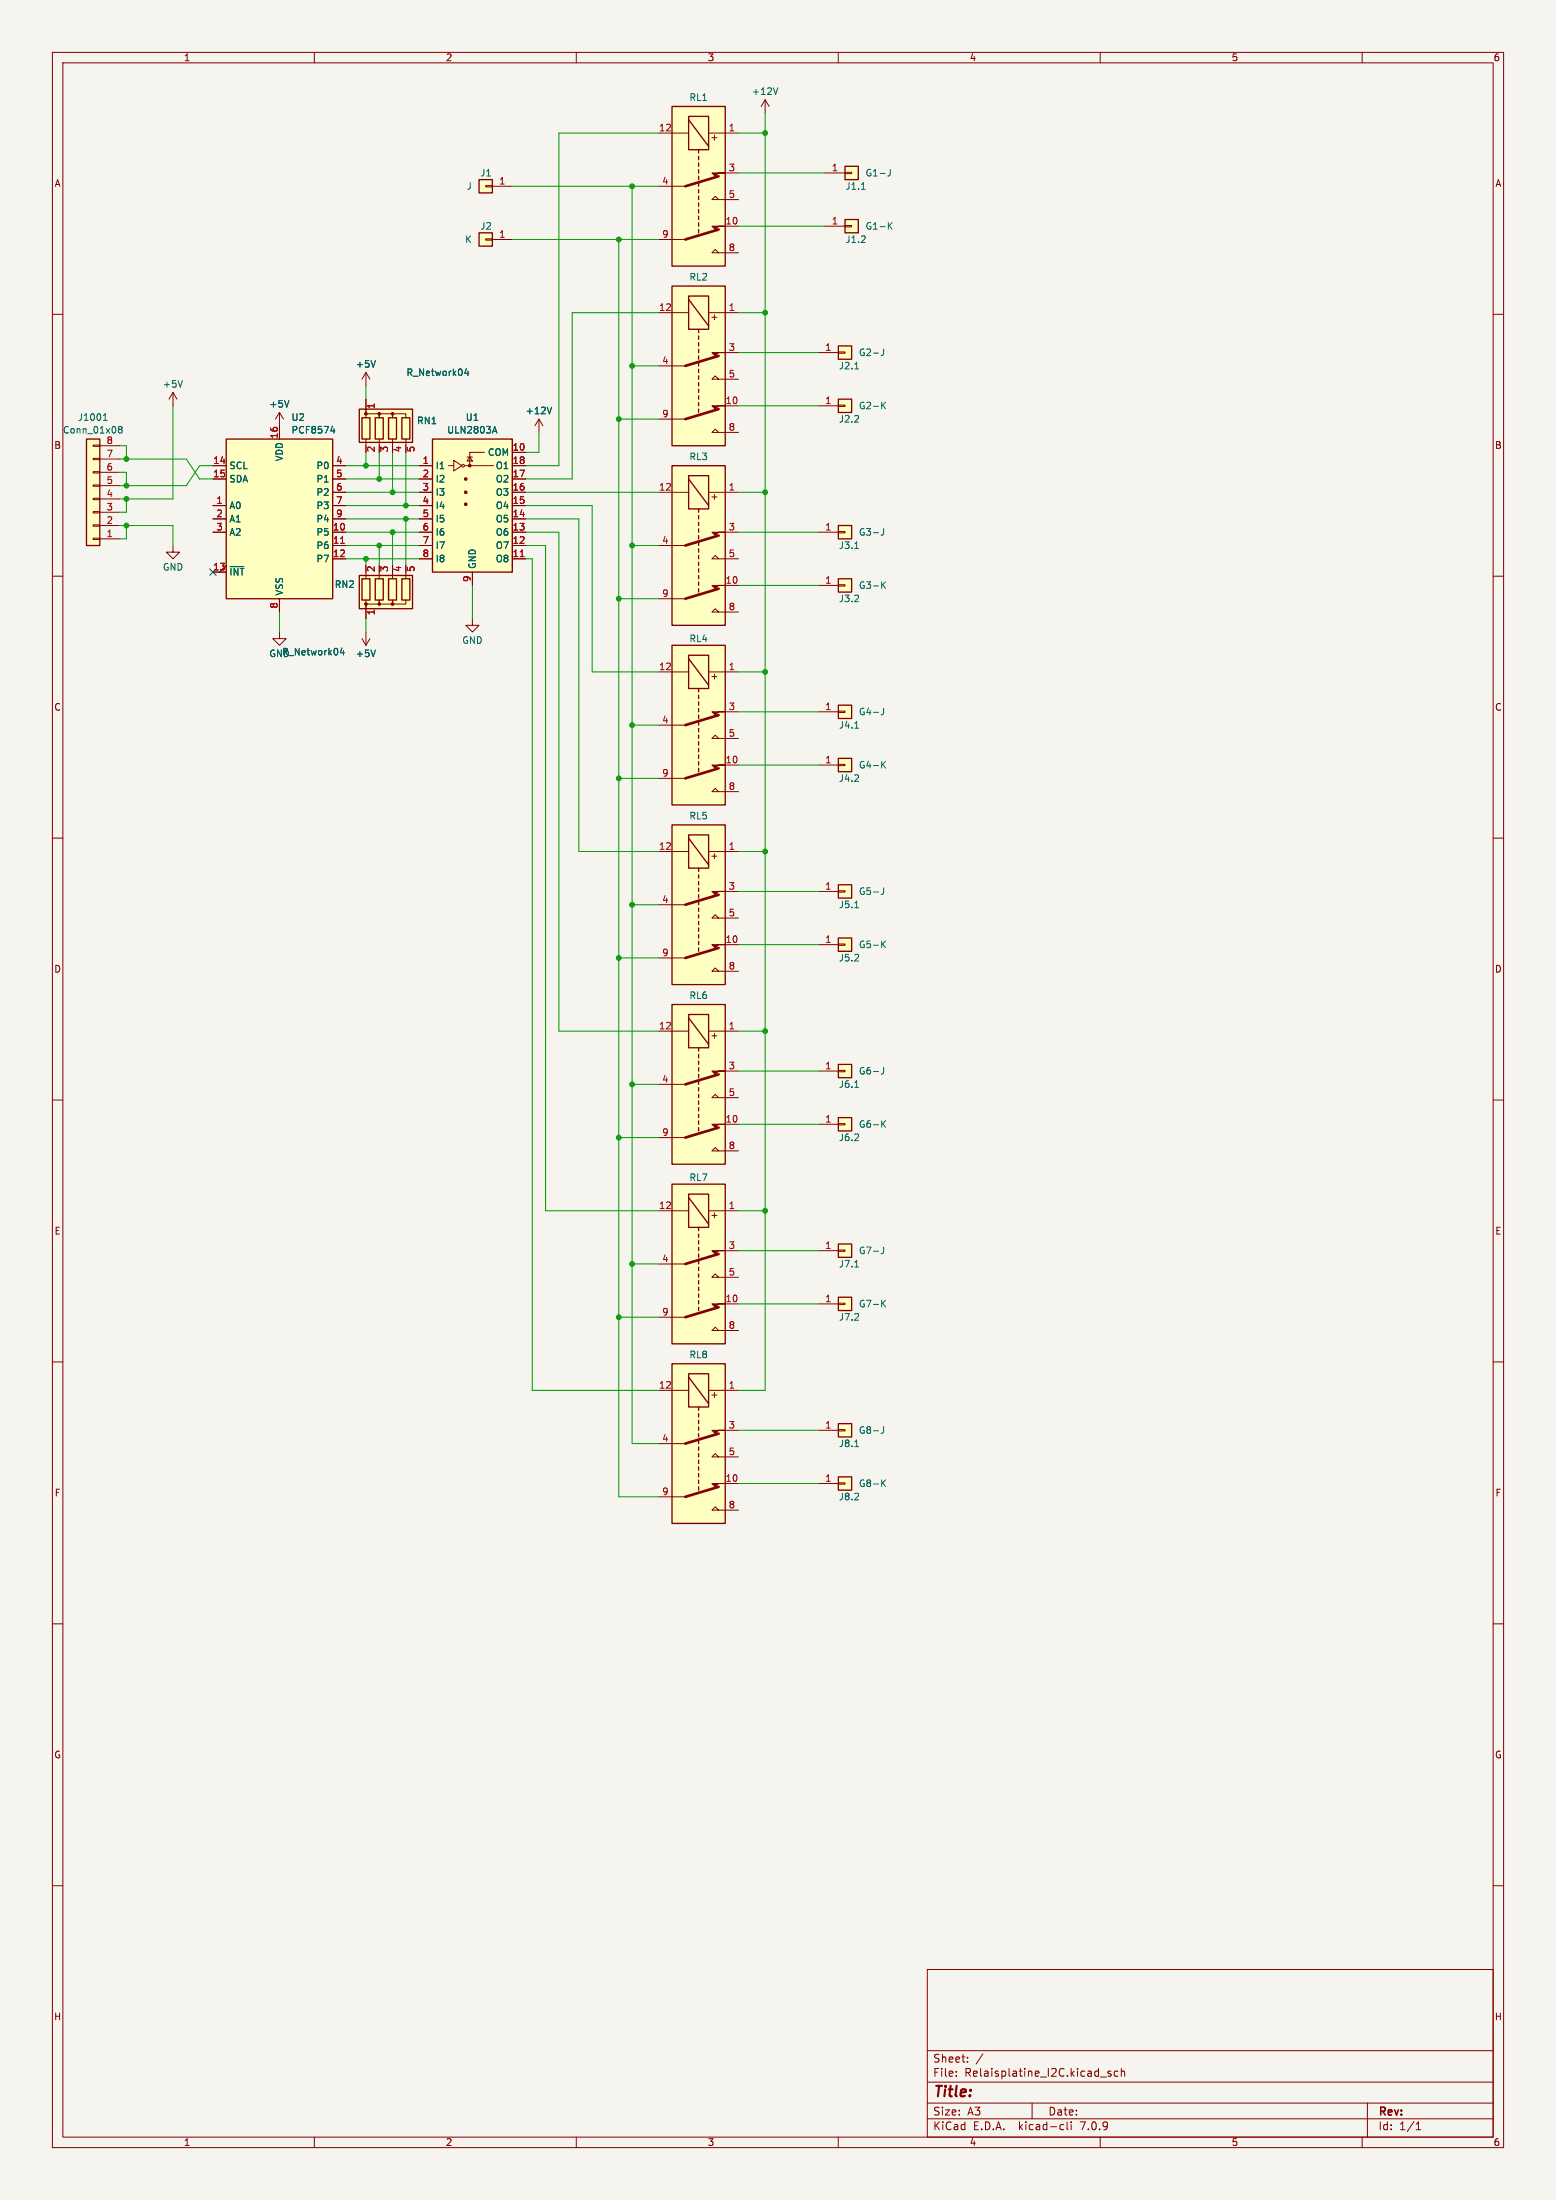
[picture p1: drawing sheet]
<svg xmlns="http://www.w3.org/2000/svg" width="297mm" height="420mm" viewBox="0 0 297 420" stroke-linecap="round" stroke-linejoin="round" font-family="sans-serif">
<path d="M0 0h297v420h-297z" fill="#f5f4ef" stroke="#f5f4ef" stroke-width=".19"/>
<g fill="none" stroke="#840000" stroke-width=".19">
<path d="M10 10h277v400h-277zM12 12h273v396h-273zM60 10v2M110 10v2M146 19.1l-.7 1.2M146 19.1v2.5M146 19.1l.8 1.2M160 10v2M210 10v2M260 10v2M92.7 35.4h1.3v.3h-1.3zM94 35.6h3.8"/>
<path d="M125.7 25.4h5.7M125.7 35.6h5.1M135.3 25.4h5.7M137.2 38.1l-.7-.6-.6 .6h5.1M138.4 33h2.6M157.5 33h3.8M161.3 32.9h1.3v.2h-1.3zM10 60h2M92.7 45.6h1.3v.2h-1.3zM94 45.7h3.8M125.7 45.7h5.1M125.7 59.7h5.7"/>
<path d="M135.3 59.7h5.7M137.2 48.3l-.7-.7-.6 .7h5.1M138.4 43.2h2.6M157.5 43.2h3.8M161.3 43.1h1.3v.2h-1.3zM285 60h2M33 74.9l-.7 1.3M33 74.9v2.6M33 74.9l.8 1.3M53.3 78.7l-.7 1.3M53.3 78.7v5.1M53.3 78.7l.8 1.3"/>
<path d="M69.8 79.8v-.8h2.6v.8v-.8h2.5v.8v-.8h2.6v.8M69.8 71.1v2.6M69.8 76.2v2.5M69.8 71.1l-.7 1.3M69.8 71.1l.8 1.3M125.7 69.9h5.1M137.2 72.4l-.7-.6-.6 .6h5.1M138.4 67.3h2.6M138.4 77.5h2.6M156.2 67.3h3.8M156.2 77.5h3.8M160 67.2h1.3v.2h-1.3z"/>
<path d="M160 77.3h1.3v.3h-1.3zM17.8 85h1.2v.2h-1.2zM17.8 87.5h1.2v.3h-1.2zM17.8 90h1.2v.3h-1.2zM17.8 92.6h1.2v.2h-1.2zM17.8 95.1h1.2v.3h-1.2zM17.8 97.7h1.2v.2h-1.2zM19 97.8h3.9M19 95.3h3.9M19 92.7h3.9M19 90.2h3.9M19 87.6h3.9"/>
<path d="M19 85.1h3.9M40.6 96.5h2.6M40.6 88.9h2.6M40.6 91.4h2.6M40.6 99.1h2.6M63.5 96.5h2.5M63.5 88.9h2.5M63.5 91.4h2.5M63.5 99.1h2.5M63.5 94h2.5M69.8 83.8v2.6M72.4 83.8v1.3"/>
<path d="M74.9 83.8v1.3M77.5 83.8v1.3M80 96.5h2.5M80 88.9h2.5M80 91.4h2.5M80 99.1h2.5M80 94h2.5M85.6 88.9h1M86.6 87.9l1.5 1-1.5 1zM88.6 88.9h5.6M89.2 87.2h1M89.7 87.2l.5 .8h-1z"/>
<path d="M92.5 86.4h-2.8v2.5M97.8 96.5h2.5M97.8 88.9h2.5M97.8 91.4h2.5M97.8 99.1h2.5M97.8 94h2.5M97.8 86.4h2.5M102.9 80l-.8 1.3M102.9 80v2.6M102.9 80l.7 1.3M125.7 94h5.7M125.7 80h5.1"/>
<path d="M135.3 94h5.7M137.2 82.6l-.7-.7-.6 .7h5.1M10 110h2M17.8 100.2h1.2v.3h-1.2zM17.8 102.7h1.2v.3h-1.2zM19 102.9h3.9M19 100.3h3.9M33 104.1v1.3h1.3l-1.3 1.3-1.3-1.3h1.3M40.6 101.6h2.6M40.6 109.2h2.6M43.2 108l-1.3 1.2M53.3 114.3v2.5"/>
<path d="M63.5 101.6h2.5M63.5 104.1h2.5M63.5 106.7h2.5M69.8 114.6v.7h2.6v-.7v.7h2.5v-.7v.7h2.6v-.7M69.8 108v2.5M69.8 115.6v2.5M72.4 109.2v1.3M74.9 109.2v1.3M77.5 109.2v1.3M80 101.6h2.5M80 104.1h2.5M80 106.7h2.5"/>
<path d="M90.2 118.1v1.3h1.2l-1.2 1.3-1.3-1.3h1.3M90.2 109.2v2.6M97.8 101.6h2.5M97.8 104.1h2.5M97.8 106.7h2.5M125.7 104.1h5.1M125.7 114.3h5.1M137.2 106.7l-.7-.7-.6 .7h5.1M137.2 116.8l-.7-.6-.6 .6h5.1M138.4 101.6h2.6M138.4 111.8h2.6M156.2 101.6h3.8"/>
<path d="M156.2 111.8h3.8M160 101.5h1.3v.2h-1.3zM160 111.6h1.3v.3h-1.3zM285 110h2M53.3 120.7v1.2h1.3l-1.3 1.3-1.2-1.3h1.2M69.1 121.9l.7 1.3M69.8 120.7v2.5M70.6 121.9l-.8 1.3M125.7 128.3h5.7M125.7 138.4h5.1M135.3 128.3h5.7M138.4 135.9h2.6"/>
<path d="M156.2 135.9h3.8M160 135.8h1.3v.2h-1.3zM10 160h2M125.7 148.6h5.1M137.2 141l-.7-.7-.6 .7h5.1M137.2 151.1l-.7-.6-.6 .6h5.1M138.4 146.1h2.6M156.2 146.1h3.8M160 145.9h1.3v.3h-1.3zM285 160h2M125.7 162.6h5.7M125.7 172.7h5.1"/>
<path d="M135.3 162.6h5.7M137.2 175.3l-.7-.7-.6 .7h5.1M138.4 170.2h2.6M156.2 170.2h3.8M160 170.1h1.3v.2h-1.3zM125.7 182.9h5.1M125.7 196.9h5.7M135.3 196.9h5.7M137.2 185.4l-.7-.6-.6 .6h5.1M138.4 180.3h2.6M156.2 180.3h3.8M160 180.2h1.3v.3h-1.3z"/>
<path d="M10 210h2M125.7 207h5.1M125.7 217.2h5.1M137.2 209.6l-.7-.7-.6 .7h5.1M137.2 219.7l-.7-.6-.6 .6h5.1M138.4 214.6h2.6M138.4 204.5h2.6M156.2 214.6h3.8M156.2 204.5h3.8M160 214.5h1.3v.3h-1.3zM160 204.3h1.3v.3h-1.3zM285 210h2"/>
<path d="M125.7 231.1h5.7M135.3 231.1h5.7M138.4 238.8h2.6M156.2 238.8h3.8M160 238.6h1.3v.3h-1.3zM10 260h2M125.7 241.3h5.1M125.7 251.5h5.1M137.2 243.8l-.7-.6-.6 .6h5.1M137.2 254l-.7-.6-.6 .6h5.1M138.4 248.9h2.6M156.2 248.9h3.8"/>
<path d="M160 248.8h1.3v.2h-1.3zM285 260h2M125.7 265.4h5.7M125.7 275.6h5.1M135.3 265.4h5.7M137.2 278.1l-.7-.6-.6 .6h5.1M138.4 273.1h2.6M156.2 273.1h3.8M160 272.9h1.3v.3h-1.3zM125.7 285.8h5.1M137.2 288.3l-.7-.6-.6 .6h5.1M138.4 283.2h2.6"/>
<path d="M156.2 283.2h3.8M160 283.1h1.3v.2h-1.3zM10 310h2M285 310h2M10 360h2M177 376h108v32h-108zM285 360h2M177 397.5h108M177 391.5h108M182.5 396.2v.2M182.5 395.4v.2M184.7 393.5v.2"/>
<path d="M184.7 392.7v.2M187.6 392.1l-1.3 1.9M210 396.5h1.2M212 395.4h-.3l-.2 .2v.2l.5 .1v.4h-.5M213.4 395.4h-.4l-.3 .3 .1 .6h.6M214 395.5l.2-.1h.4l.1 1M214 394.9v1.5M60 408v2M110 408v2M160 408v2M177 404.5h108M177 401.5h108"/>
<path d="M197 401.5v3M202.6 405.6h.4M203 406.5l-.4 .1M203.7 405.1v1.3l.2 .2M204.5 405.1v.1M204.5 405.6v1M210 408v2M260 408v2M261 401.5v6.5M270.3 406.6h.9M270.3 405.5l.4-.4v1.5"/>
<circle cx="88.4" cy="88.9" r=".25"/>
</g>
<g fill="#ffffc2" stroke="#ffffc2" stroke-width=".19">
<path d="M161.3 31.8h2.5v2.5h-2.5z"/>
<path d="M68.6 109.9h10.1v6.3h-10.1z"/>
<path d="M43.2 83.8h20.3v30.5h-20.3z"/>
<path d="M128.3 20.3h10.1v30.5h-10.1z"/>
<path d="M160 66h2.6v2.6h-2.6z"/>
<path d="M16.5 83.8h2.5v20.3h-2.5z"/>
<path d="M161.3 41.9h2.5v2.6h-2.5z"/>
<path d="M160 76.2h2.6v2.5h-2.6z"/>
<path d="M128.3 54.6h10.1v30.5h-10.1z"/>
<path d="M91.4 34.3h2.6v2.5h-2.6z"/>
<path d="M91.4 44.5h2.6v2.5h-2.6z"/>
<path d="M128.3 157.5h10.1v30.5h-10.1z"/>
<path d="M128.3 123.2h10.1v30.5h-10.1z"/>
<path d="M160 271.8h2.6v2.5h-2.6z"/>
<path d="M160 144.8h2.6v2.5h-2.6z"/>
<path d="M160 134.6h2.6v2.6h-2.6z"/>
<path d="M128.3 88.9h10.1v30.5h-10.1z"/>
<path d="M160 100.3h2.6v2.6h-2.6z"/>
<path d="M160 110.5h2.6v2.5h-2.6z"/>
<path d="M160 213.4h2.6v2.5h-2.6z"/>
<path d="M160 203.2h2.6v2.5h-2.6z"/>
<path d="M128.3 260.4h10.1v30.4h-10.1z"/>
<path d="M160 281.9h2.6v2.6h-2.6z"/>
<path d="M160 237.5h2.6v2.5h-2.6z"/>
<path d="M160 247.7h2.6v2.5h-2.6z"/>
<path d="M128.3 226.1h10.1v30.4h-10.1z"/>
<path d="M160 168.9h2.6v2.6h-2.6z"/>
<path d="M160 179.1h2.6v2.5h-2.6z"/>
<path d="M128.3 191.8h10.1v30.5h-10.1z"/>
<path d="M82.5 83.8h15.3v25.4h-15.3z"/>
<path d="M68.6 78.1h10.1v6.4h-10.1z"/>
</g>
<g fill="none" stroke="#840000" stroke-width=".25">
<path d="M91.4 34.3h2.6v2.5h-2.6zM128.3 20.3h10.1v30.5h-10.1zM131.4 22.2h3.9v6.4h-3.9zM131.4 22.9l3.9 5M133.3 28.6v.6M133.3 29.8v.7M133.3 31.1v.7M133.3 32.4v.6M133.3 33.7v.6M133.3 34.9v.7M133.3 36.2v.6M133.3 37.5v.6"/>
<path d="M133.3 38.7v.7M161.3 31.8h2.5v2.5h-2.5zM91.4 44.5h2.6v2.5h-2.6zM128.3 54.6h10.1v30.5h-10.1zM131.4 56.5h3.9v6.4h-3.9zM131.4 57.2l3.9 5M133.3 40v.6M133.3 41.3v.6M133.3 42.5v.7M133.3 43.8v.7M161.3 41.9h2.5v2.6h-2.5zM68.6 78.1h10.1v6.4h-10.1z"/>
<path d="M69.1 79.8h1.5v4h-1.5zM71.6 79.8h1.6v4h-1.6zM74.2 79.8h1.5v4h-1.5zM76.7 79.8h1.5v4h-1.5zM133.3 62.9v.6M133.3 64.1v.7M133.3 65.4v.6M133.3 66.7v.6M133.3 67.9v.7M133.3 69.2v.7M133.3 70.5v.6M133.3 71.8v.6"/>
<path d="M133.3 73v.7M133.3 74.3v.6M133.3 75.6v.6M133.3 76.8v.7M133.3 78.1v.6M160 66h2.6v2.6h-2.6zM160 76.2h2.6v2.5h-2.6zM16.5 83.8h2.5v20.3h-2.5zM43.2 83.8h20.3v30.5h-20.3zM82.5 83.8h15.3v25.4h-15.3zM128.3 88.9h10.1v30.5h-10.1zM131.4 90.8h3.9v6.4h-3.9z"/>
<path d="M131.4 91.4l3.9 5.1M133.3 97.2v.6M133.3 98.4v.7M133.3 99.7v.6M68.6 109.9h10.1v6.3h-10.1zM69.1 110.5h1.5v4.1h-1.5zM71.6 110.5h1.6v4.1h-1.6zM74.2 110.5h1.5v4.1h-1.5zM76.7 110.5h1.5v4.1h-1.5zM133.3 101v.6M133.3 102.2v.7M133.3 103.5v.6"/>
<path d="M133.3 104.8v.6M133.3 106v.7M133.3 107.3v.7M133.3 108.6v.6M133.3 109.9v.6M133.3 111.1v.7M133.3 112.4v.6M160 100.3h2.6v2.6h-2.6zM160 110.5h2.6v2.5h-2.6zM128.3 123.2h10.1v30.5h-10.1zM131.4 125.1h3.9v6.3h-3.9zM131.4 125.7l3.9 5.1"/>
<path d="M133.3 131.4v.7M133.3 132.7v.7M133.3 134v.6M133.3 135.3v.6M133.3 136.5v.7M133.3 137.8v.6M133.3 139.1v.6M160 134.6h2.6v2.6h-2.6zM128.3 157.5h10.1v30.5h-10.1zM131.4 159.4h3.9v6.3h-3.9zM133.3 140.3v.7M133.3 141.6v.6"/>
<path d="M133.3 142.9v.6M133.3 144.1v.7M133.3 145.4v.7M133.3 146.7v.6M160 144.8h2.6v2.5h-2.6zM131.4 160l3.9 5.1M133.3 165.7v.7M133.3 167v.6M133.3 168.3v.6M133.3 169.5v.7M133.3 170.8v.7M133.3 172.1v.6"/>
<path d="M133.3 173.4v.6M133.3 174.6v.7M133.3 175.9v.6M133.3 177.2v.6M133.3 178.4v.7M133.3 179.7v.6M160 168.9h2.6v2.6h-2.6zM160 179.1h2.6v2.5h-2.6zM128.3 191.8h10.1v30.5h-10.1zM131.4 193.7h3.9v6.3h-3.9zM131.4 194.3l3.9 5.1M133.3 181v.6"/>
<path d="M133.3 200v.7M133.3 201.3v.6M133.3 202.6v.6M133.3 203.8v.7M133.3 205.1v.6M133.3 206.4v.6M133.3 207.6v.7M133.3 208.9v.7M133.3 210.2v.6M133.3 211.5v.6M133.3 212.7v.7M133.3 214v.6"/>
<path d="M133.3 215.3v.6M160 213.4h2.6v2.5h-2.6zM160 203.2h2.6v2.5h-2.6zM128.3 226.1h10.1v30.4h-10.1zM131.4 228h3.9v6.3h-3.9zM131.4 228.6l3.9 5.1M133.3 234.3v.7M133.3 235.6v.6M133.3 236.9v.6M133.3 238.1v.7M133.3 239.4v.6M160 237.5h2.6v2.5h-2.6z"/>
<path d="M133.3 240.7v.6M133.3 241.9v.7M133.3 243.2v.6M133.3 244.5v.6M133.3 245.7v.7M133.3 247v.7M133.3 248.3v.6M133.3 249.6v.6M160 247.7h2.6v2.5h-2.6zM128.3 260.4h10.1v30.4h-10.1zM131.4 262.3h3.9v6.3h-3.9zM131.4 262.9l3.9 5.1"/>
<path d="M133.3 268.6v.6M133.3 269.9v.6M133.3 271.1v.7M133.3 272.4v.7M133.3 273.7v.6M133.3 275v.6M133.3 276.2v.7M133.3 277.5v.6M133.3 278.8v.6M160 271.8h2.6v2.5h-2.6zM133.3 280v.7M133.3 281.3v.6"/>
<path d="M133.3 282.6v.6M133.3 283.8v.7M160 281.9h2.6v2.6h-2.6z"/>
</g>
<g fill="none" stroke="#006464" stroke-width=".19">
<path d="M148.5 16.8l-.5 1.2M164.4 36.1h.8M169.9 32.3v1.1l-.5 .2M169.7 43l.6 .8M170.3 42.5l-.7 .7M19.8 79.3l.3-.3v1.3M34.8 72.6l-.4 1.3M55.2 76.5l-.5 1.2M71.7 68.8l-.5 1.3M89 70.4l-.3 .9h.8M89.3 70.9v.8M105.3 77.7l-.4 1.3"/>
<path d="M163.2 70.4h.7M168.5 77.3l.5 .7M168.7 66.6l-.1 1.1-.4 .2M169 76.8l-.7 .7M19.7 80.3h.7M22.8 82l-.2-.3 .2-.3h.3l.2 .3-.2 .3M22.8 82l-.2 .2v.2l.2 .3h.3l.2-.3v-.2l-.2-.2M22.8 82h.3M63.1 82.3h.8M63.7 81.8v.9M94.1 82.3h.6M94.4 81.4l.5 1.3"/>
<path d="M43.9 108.2h2.7M163.2 104.7h.7M168.5 111.6l.5 .7M168.7 100.9l-.1 1.1-.4 .2M169 111.1l-.7 .7M65.3 123.7l-.3 .9h.7M65.6 124.2v.8M71.7 124.1l-.5 1.3M163.2 139h.7M168.7 135.2l-.1 1.1-.4 .2M168.5 145.9l.5 .7M169 145.4l-.7 .7"/>
<path d="M163.2 173.3h.7M168.7 169.5l-.1 1.1-.4 .2M169 179.6l-.7 .8M168.5 180.2l.5 .7M163.2 207.6h.7M168.5 214.5l.5 .7M168.7 203.8l-.1 1.1-.4 .1M169 213.9l-.7 .8M168.7 238.1l-.1 1.1-.4 .1M163.2 241.9h.7M168.5 248.8l.5 .7M169 248.2l-.7 .8"/>
<path d="M163.2 276.2h.7M168.7 272.4l-.1 1-.4 .2M168.5 283.1l.5 .7M169 282.5l-.7 .7"/>
</g>
<g fill="#840000" stroke="#840000" stroke-width=".19">
<path d="M135.9 33h2.5h-1.2l-.7 .7z"/>
<path d="M135.9 43.2h2.5h-1.2l-.7 .6z"/>
<path d="M135.9 67.3h2.5h-1.2l-.7 .6z"/>
<path d="M135.9 77.5h2.5h-1.2l-.7 .6z"/>
<path d="M135.9 170.2h2.5h-1.2l-.7 .6z"/>
<path d="M135.9 180.3h2.5h-1.2l-.7 .7z"/>
<path d="M135.9 135.9h2.5h-1.2l-.7 .6z"/>
<path d="M135.9 146.1h2.5h-1.2l-.7 .6z"/>
<path d="M135.9 101.6h2.5h-1.2l-.7 .6z"/>
<path d="M135.9 111.8h2.5h-1.2l-.7 .6z"/>
<path d="M135.9 273.1h2.5h-1.2l-.7 .6z"/>
<path d="M135.9 283.2h2.5h-1.2l-.7 .6z"/>
<path d="M135.9 238.8h2.5h-1.2l-.7 .6z"/>
<path d="M135.9 248.9h2.5h-1.2l-.7 .7z"/>
<path d="M135.9 204.5h2.5h-1.2l-.7 .6z"/>
<path d="M135.9 214.6h2.5h-1.2l-.7 .7z"/>
<circle cx="69.8" cy="115.3" r=".25"/>
<circle cx="72.4" cy="115.3" r=".25"/>
<circle cx="74.9" cy="115.3" r=".25"/>
<circle cx="88.9" cy="96.3" r=".25"/>
<circle cx="88.9" cy="94" r=".25"/>
<circle cx="88.9" cy="91.4" r=".25"/>
<circle cx="89.7" cy="88.9" r=".25"/>
<circle cx="69.8" cy="79" r=".25"/>
<circle cx="72.4" cy="79" r=".25"/>
<circle cx="74.9" cy="79" r=".25"/>
</g>
<path d="M65 103.7h.7M99.3 106.3h.7" fill="none" stroke="#a90000" stroke-width=".19"/>
<g fill="none" stroke="#840000" stroke-width=".51">
<path d="M137.2 33.7l-6.4 1.9M137.2 43.8l-6.4 1.9M137.2 67.9l-6.4 2M137.2 78.1l-6.4 1.9M137.2 102.2l-6.4 1.9M137.2 112.4l-6.4 1.9M137.2 136.5l-6.4 1.9M137.2 146.7l-6.4 1.9M137.2 170.8l-6.4 1.9M137.2 181l-6.4 1.9M137.2 205.1l-6.4 1.9M137.2 215.3l-6.4 1.9"/>
<path d="M137.2 239.4l-6.4 1.9M137.2 249.6l-6.4 1.9M137.2 273.7l-6.4 1.9M137.2 283.8l-6.4 2"/>
</g>
<g fill="none" stroke="#009600" stroke-width=".19">
<path d="M97.8 35.6h27.9M120.6 35.6v240h5.1M125.7 25.4h-19v63.5h-6.4M141 33h16.5M141 25.4h5M146 21.6v243.8h-5M97.8 45.7h27.9M118.1 45.7v240.1h7.6M125.7 59.7h-16.5v31.7h-8.9M141 59.7h5M141 43.2h16.5M33 77.5v17.8h-10.1"/>
<path d="M69.8 73.7v2.5M120.6 69.9h5.1M141 67.3h15.2M141 77.5h15.2M22.9 85.1h1.2v2.5M22.9 90.2h1.2v2.5M22.9 87.6h12.7l2.5 3.8h2.5M24.1 95.3v2.5h-1.2M40.6 88.9h-2.5l-2.5 3.8h-12.7M66 99.1h14M66 88.9h14M66 94h14"/>
<path d="M66 96.5h14M66 91.4h14M69.8 86.4v2.5M72.4 86.4v5M74.9 86.4v7.6M77.5 86.4v10.1M77.5 99.1v8.9M100.3 99.1h10.2v63.5h15.2M100.3 94h25.4M100.3 96.5h12.7v31.8h12.7M102.9 82.6v3.8h-2.6M118.1 80h7.6"/>
<path d="M141 94h5M22.9 100.3h10.1v3.8M24.1 100.3v2.6h-1.2M53.3 116.8v3.9M66 106.7h14M66 104.1h14M66 101.6h14M69.8 106.7v1.3M69.8 118.1v2.6M72.4 104.1v3.9M74.9 101.6v6.4M90.2 111.8v6.3"/>
<path d="M100.3 104.1h3.8v127h21.6M100.3 106.7h1.3v158.7h24.1M100.3 101.6h6.4v95.3h19M118.1 114.3h7.6M120.6 104.1h5.1M141 101.6h15.2M141 111.8h15.2M120.6 138.4h5.1M141 128.3h5M141 135.9h15.2M118.1 148.6h7.6M141 146.1h15.2"/>
<path d="M120.6 172.7h5.1M141 170.2h15.2M141 162.6h5M118.1 182.9h7.6M141 196.9h5M141 180.3h15.2M118.1 217.2h7.6M120.6 207h5.1M141 204.5h15.2M141 214.6h15.2M141 231.1h5M141 238.8h15.2"/>
<path d="M118.1 251.5h7.6M120.6 241.3h5.1M141 248.9h15.2M141 273.1h15.2M141 283.2h15.2"/>
</g>
<path d="M40 108.6l1.2 1.2M41.2 108.6l-1.2 1.2" fill="none" stroke="#000084" stroke-width=".19"/>
<g fill="#009600" stroke="#009600" stroke-width=".19">
<circle cx="74.9" cy="94" r=".46"/>
<circle cx="72.4" cy="104.1" r=".46"/>
<circle cx="69.8" cy="88.9" r=".46"/>
<circle cx="77.5" cy="96.5" r=".46"/>
<circle cx="72.4" cy="91.4" r=".46"/>
<circle cx="146" cy="162.6" r=".46"/>
<circle cx="74.9" cy="101.6" r=".46"/>
<circle cx="77.5" cy="99.1" r=".46"/>
<circle cx="118.1" cy="114.3" r=".46"/>
<circle cx="118.1" cy="148.6" r=".46"/>
<circle cx="120.6" cy="172.7" r=".46"/>
<circle cx="120.6" cy="138.4" r=".46"/>
<circle cx="118.1" cy="45.7" r=".46"/>
<circle cx="146" cy="59.7" r=".46"/>
<circle cx="118.1" cy="80" r=".46"/>
<circle cx="120.6" cy="69.9" r=".46"/>
<circle cx="120.6" cy="35.6" r=".46"/>
<circle cx="146" cy="25.4" r=".46"/>
<circle cx="24.1" cy="87.6" r=".46"/>
<circle cx="69.8" cy="106.7" r=".46"/>
<circle cx="24.1" cy="100.3" r=".46"/>
<circle cx="24.1" cy="92.7" r=".46"/>
<circle cx="24.1" cy="95.3" r=".46"/>
<circle cx="120.6" cy="207" r=".46"/>
<circle cx="118.1" cy="182.9" r=".46"/>
<circle cx="118.1" cy="217.2" r=".46"/>
<circle cx="118.1" cy="251.5" r=".46"/>
<circle cx="120.6" cy="241.3" r=".46"/>
<circle cx="146" cy="196.9" r=".46"/>
<circle cx="146" cy="231.1" r=".46"/>
<circle cx="146" cy="94" r=".46"/>
<circle cx="120.6" cy="104.1" r=".46"/>
<circle cx="146" cy="128.3" r=".46"/>
</g>
<text font-size="2.8" fill="#840000" x="178" y="400.9">Title:</text>
<g font-size="2.1" fill="#840000">
<text x="178" y="394">Sheet:</text>
<text x="178" y="396.7">File:</text>
<text x="184.1" y="396.7">Relaisplatine_I2C.kicad_sch</text>
<text x="178" y="406.9">KiCad</text>
<text x="178" y="404.1">Size:</text>
<text x="184.7" y="404.1">A3</text>
<text x="185.7" y="406.9">E.D.A.</text>
<text x="194.6" y="406.9">kicad-cli</text>
<text x="200" y="404.1">Date:</text>
<text x="206.5" y="406.9">7.0.9</text>
<text x="263" y="404.3">Rev:</text>
<text x="263" y="406.9">Id:</text>
<text x="267.1" y="406.9">1/1</text>
</g>
<g font-size="1.8" fill="#840000">
<text x="35" y="11.9">1</text>
<text x="85" y="11.9">2</text>
<text x="135" y="11.9">3</text>
<text x="185" y="11.9">4</text>
<text x="235" y="11.9">5</text>
<text x="285" y="11.9">6</text>
<text x="137.1" y="27.2" transform="rotate(-90 137.1 27.2)">+</text>
<text x="10.3" y="35.9">A</text>
<text x="285.3" y="35.9">A</text>
<text x="137.1" y="61.5" transform="rotate(-90 137.1 61.5)">+</text>
<text x="10.3" y="85.9">B</text>
<text x="71.8" y="86.4" transform="rotate(-90 71.8 86.4)">2</text>
<text x="74.4" y="86.4" transform="rotate(-90 74.4 86.4)">3</text>
<text x="76.9" y="86.4" transform="rotate(-90 76.9 86.4)">4</text>
<text x="285.3" y="85.9">B</text>
<text x="137.1" y="95.8" transform="rotate(-90 137.1 95.8)">+</text>
<text x="71.8" y="109.3" transform="rotate(-90 71.8 109.3)">2</text>
<text x="74.4" y="109.3" transform="rotate(-90 74.4 109.3)">3</text>
<text x="76.9" y="109.3" transform="rotate(-90 76.9 109.3)">4</text>
<text x="137.1" y="130.1" transform="rotate(-90 137.1 130.1)">+</text>
<text x="10.3" y="135.9">C</text>
<text x="285.3" y="135.9">C</text>
<text x="137.1" y="164.3" transform="rotate(-90 137.1 164.3)">+</text>
<text x="10.3" y="185.9">D</text>
<text x="285.3" y="185.9">D</text>
<text x="137.1" y="198.6" transform="rotate(-90 137.1 198.6)">+</text>
<text x="137.1" y="232.9" transform="rotate(-90 137.1 232.9)">+</text>
<text x="10.3" y="235.9">E</text>
<text x="285.3" y="235.9">E</text>
<text x="137.1" y="267.2" transform="rotate(-90 137.1 267.2)">+</text>
<text x="10.3" y="285.9">F</text>
<text x="285.3" y="285.9">F</text>
<text x="10.3" y="335.9">G</text>
<text x="285.3" y="335.9">G</text>
<text x="10.2" y="385.9">H</text>
<text x="285.2" y="385.9">H</text>
<text x="35" y="409.9">1</text>
<text x="85" y="409.9">2</text>
<text x="135" y="409.9">3</text>
<text x="185" y="409.9">4</text>
<text x="235" y="409.9">5</text>
<text x="285" y="409.9">6</text>
</g>
<g font-size="1.8" fill="#006464">
<text x="131.5" y="19.5">RL1</text>
<text x="143.4" y="18.3">+12V</text>
<text x="91.6" y="33.9">J1</text>
<text x="165.1" y="33.9">G1-J</text>
<text x="89" y="36.4">J</text>
<text x="161.3" y="36.4">J1.1</text>
<text x="88.7" y="46.6">K</text>
<text x="91.6" y="44">J2</text>
<text x="161.3" y="46.6">J1.2</text>
<text x="165.1" y="44">G1-K</text>
<text x="131.5" y="53.8">RL2</text>
<text x="67.8" y="70.4">+5V</text>
<text x="77.5" y="72">R_Network04</text>
<text x="160" y="70.7">J2.1</text>
<text x="163.8" y="68.2">G2-J</text>
<text x="31" y="74.2">+5V</text>
<text x="11.9" y="83">Conn_01x08</text>
<text x="14.8" y="80.5">J1001</text>
<text x="51.3" y="78">+5V</text>
<text x="55.5" y="80.5">U2</text>
<text x="55.5" y="83">PCF8574</text>
<text x="79.5" y="81.2">RN1</text>
<text x="85.3" y="83">ULN2803A</text>
<text x="88.8" y="80.5">U1</text>
<text x="100.2" y="79.3">+12V</text>
<text x="160" y="80.9">J2.2</text>
<text x="163.8" y="78.3">G2-K</text>
<text x="43.7" y="89.8">SCL</text>
<text x="54.2" y="88.2" transform="rotate(-90 54.2 88.2)">VDD</text>
<text x="60.3" y="89.8">P0</text>
<text x="83.1" y="89.8">I1</text>
<text x="93" y="87.2">COM</text>
<text x="94.5" y="89.8">O1</text>
<text x="131.5" y="88">RL3</text>
<text x="43.7" y="92.3">SDA</text>
<text x="60.3" y="92.3">P1</text>
<text x="60.3" y="94.8">P2</text>
<text x="83.1" y="92.3">I2</text>
<text x="83.1" y="94.8">I3</text>
<text x="94.5" y="94.8">O3</text>
<text x="94.5" y="92.3">O2</text>
<text x="43.7" y="97.4">A0</text>
<text x="43.7" y="99.9">A1</text>
<text x="60.3" y="97.4">P3</text>
<text x="60.3" y="99.9">P4</text>
<text x="83.1" y="97.4">I4</text>
<text x="83.1" y="99.9">I5</text>
<text x="94.5" y="99.9">O5</text>
<text x="94.5" y="97.4">O4</text>
<text x="43.7" y="102.5">A2</text>
<text x="60.3" y="102.5">P5</text>
<text x="60.3" y="105">P6</text>
<text x="60.3" y="107.5">P7</text>
<text x="83.1" y="102.5">I6</text>
<text x="83.1" y="105">I7</text>
<text x="83.1" y="107.5">I8</text>
<text x="94.5" y="107.5">O8</text>
<text x="94.5" y="105">O7</text>
<text x="94.5" y="102.5">O6</text>
<text x="160" y="105">J3.1</text>
<text x="163.8" y="102.5">G3-J</text>
<text x="31" y="109.1">GND</text>
<text x="43.7" y="110.1">~{INT}</text>
<text x="54.2" y="113.8" transform="rotate(-90 54.2 113.8)">VSS</text>
<text x="63.8" y="112.4">RN2</text>
<text x="91" y="108.7" transform="rotate(-90 91 108.7)">GND</text>
<text x="163.8" y="112.6">G3-K</text>
<text x="160" y="115.2">J3.2</text>
<text x="51.3" y="125.6">GND</text>
<text x="53.7" y="125.3">R_Network04</text>
<text x="67.8" y="125.6">+5V</text>
<text x="88.1" y="123.1">GND</text>
<text x="131.5" y="122.8">RL4</text>
<text x="163.8" y="136.8">G4-J</text>
<text x="160" y="139.3">J4.1</text>
<text x="160" y="149.5">J4.2</text>
<text x="163.8" y="146.9">G4-K</text>
<text x="131.5" y="156.6">RL5</text>
<text x="160" y="173.6">J5.1</text>
<text x="163.8" y="171">G5-J</text>
<text x="160" y="183.7">J5.2</text>
<text x="163.8" y="181.2">G5-K</text>
<text x="131.5" y="190.9">RL6</text>
<text x="160" y="207.9">J6.1</text>
<text x="163.8" y="205.3">G6-J</text>
<text x="163.8" y="215.5">G6-K</text>
<text x="160" y="218">J6.2</text>
<text x="131.5" y="225.7">RL7</text>
<text x="163.8" y="239.6">G7-J</text>
<text x="160" y="242.2">J7.1</text>
<text x="163.8" y="249.8">G7-K</text>
<text x="160" y="252.3">J7.2</text>
<text x="131.5" y="259.5">RL8</text>
<text x="163.8" y="273.9">G8-J</text>
<text x="160" y="276.5">J8.1</text>
<text x="160" y="286.6">J8.2</text>
<text x="163.8" y="284.1">G8-K</text>
</g>
<g font-size="1.8" fill="#a90000">
<text x="125.7" y="25.1">12</text>
<text x="139" y="25.1">1</text>
<text x="95.2" y="35.3">1</text>
<text x="126.3" y="35.3">4</text>
<text x="139" y="32.8">3</text>
<text x="158.7" y="32.8">1</text>
<text x="139" y="37.8">5</text>
<text x="95.2" y="45.5">1</text>
<text x="126.3" y="45.5">9</text>
<text x="138.4" y="42.9">10</text>
<text x="158.7" y="42.9">1</text>
<text x="139" y="48">8</text>
<text x="125.7" y="59.4">12</text>
<text x="139" y="59.4">1</text>
<text x="126.3" y="69.6">4</text>
<text x="139" y="67.1">3</text>
<text x="157.4" y="67.1">1</text>
<text x="138.4" y="77.2">10</text>
<text x="139" y="72.1">5</text>
<text x="157.4" y="77.2">1</text>
<text x="53.1" y="83.9" transform="rotate(-90 53.1 83.9)">16</text>
<text x="71.8" y="78.2" transform="rotate(-90 71.8 78.2)">1</text>
<text x="126.3" y="79.8">9</text>
<text x="139" y="82.3">8</text>
<text x="20.2" y="89.9">6</text>
<text x="20.2" y="87.4">7</text>
<text x="20.2" y="84.8">8</text>
<text x="40.6" y="88.6">14</text>
<text x="64.1" y="88.6">4</text>
<text x="79.5" y="86.4" transform="rotate(-90 79.5 86.4)">5</text>
<text x="80.6" y="88.6">1</text>
<text x="97.7" y="86.1">10</text>
<text x="97.7" y="88.6">18</text>
<text x="20.2" y="95">4</text>
<text x="20.2" y="92.5">5</text>
<text x="40.6" y="91.2">15</text>
<text x="64.1" y="91.2">5</text>
<text x="64.1" y="93.7">6</text>
<text x="80.6" y="91.2">2</text>
<text x="80.6" y="93.7">3</text>
<text x="97.7" y="93.7">16</text>
<text x="97.7" y="91.2">17</text>
<text x="125.7" y="93.7">12</text>
<text x="139" y="93.7">1</text>
<text x="20.2" y="100.1">2</text>
<text x="20.2" y="97.5">3</text>
<text x="41.2" y="96.3">1</text>
<text x="41.2" y="98.8">2</text>
<text x="41.2" y="101.3">3</text>
<text x="63.5" y="101.3">10</text>
<text x="64.1" y="96.3">7</text>
<text x="64.1" y="98.8">9</text>
<text x="80.6" y="96.3">4</text>
<text x="80.6" y="98.8">5</text>
<text x="80.6" y="101.3">6</text>
<text x="97.7" y="101.3">13</text>
<text x="97.7" y="98.8">14</text>
<text x="97.7" y="96.3">15</text>
<text x="139" y="101.3">3</text>
<text x="157.4" y="101.3">1</text>
<text x="20.2" y="102.6">1</text>
<text x="63.5" y="103.9">11</text>
<text x="63.5" y="106.4">12</text>
<text x="80.6" y="103.9">7</text>
<text x="80.6" y="106.4">8</text>
<text x="97.7" y="106.4">11</text>
<text x="97.7" y="103.9">12</text>
<text x="126.3" y="103.9">4</text>
<text x="139" y="106.4">5</text>
<text x="40.6" y="109">13</text>
<text x="79.5" y="109.3" transform="rotate(-90 79.5 109.3)">5</text>
<text x="89.9" y="111.2" transform="rotate(-90 89.9 111.2)">9</text>
<text x="138.4" y="111.5">10</text>
<text x="157.4" y="111.5">1</text>
<text x="53.1" y="116.3" transform="rotate(-90 53.1 116.3)">8</text>
<text x="71.8" y="117.5" transform="rotate(-90 71.8 117.5)">1</text>
<text x="126.3" y="114">9</text>
<text x="139" y="116.6">8</text>
<text x="125.7" y="128">12</text>
<text x="139" y="128">1</text>
<text x="139" y="135.6">3</text>
<text x="157.4" y="135.6">1</text>
<text x="126.3" y="138.2">4</text>
<text x="139" y="140.7">5</text>
<text x="126.3" y="148.3">9</text>
<text x="138.4" y="145.8">10</text>
<text x="157.4" y="145.8">1</text>
<text x="139" y="150.9">8</text>
<text x="125.7" y="162.3">12</text>
<text x="139" y="162.3">1</text>
<text x="126.3" y="172.5">4</text>
<text x="139" y="169.9">3</text>
<text x="157.4" y="169.9">1</text>
<text x="139" y="175">5</text>
<text x="126.3" y="182.6">9</text>
<text x="138.4" y="180.1">10</text>
<text x="139" y="185.2">8</text>
<text x="157.4" y="180.1">1</text>
<text x="125.7" y="196.6">12</text>
<text x="139" y="196.6">1</text>
<text x="126.3" y="206.8">4</text>
<text x="139" y="204.2">3</text>
<text x="139" y="209.3">5</text>
<text x="157.4" y="204.2">1</text>
<text x="138.4" y="214.4">10</text>
<text x="157.4" y="214.4">1</text>
<text x="126.3" y="216.9">9</text>
<text x="139" y="219.5">8</text>
<text x="125.7" y="230.9">12</text>
<text x="139" y="230.9">1</text>
<text x="139" y="238.5">3</text>
<text x="157.4" y="238.5">1</text>
<text x="126.3" y="241">4</text>
<text x="139" y="243.6">5</text>
<text x="126.3" y="251.2">9</text>
<text x="138.4" y="248.7">10</text>
<text x="157.4" y="248.7">1</text>
<text x="139" y="253.7">8</text>
<text x="125.7" y="265.2">12</text>
<text x="139" y="265.2">1</text>
<text x="126.3" y="275.3">4</text>
<text x="139" y="272.8">3</text>
<text x="157.4" y="272.8">1</text>
<text x="139" y="277.9">5</text>
<text x="126.3" y="285.5">9</text>
<text x="138.4" y="283">10</text>
<text x="157.4" y="283">1</text>
<text x="139" y="288">8</text>
</g>
</svg>
